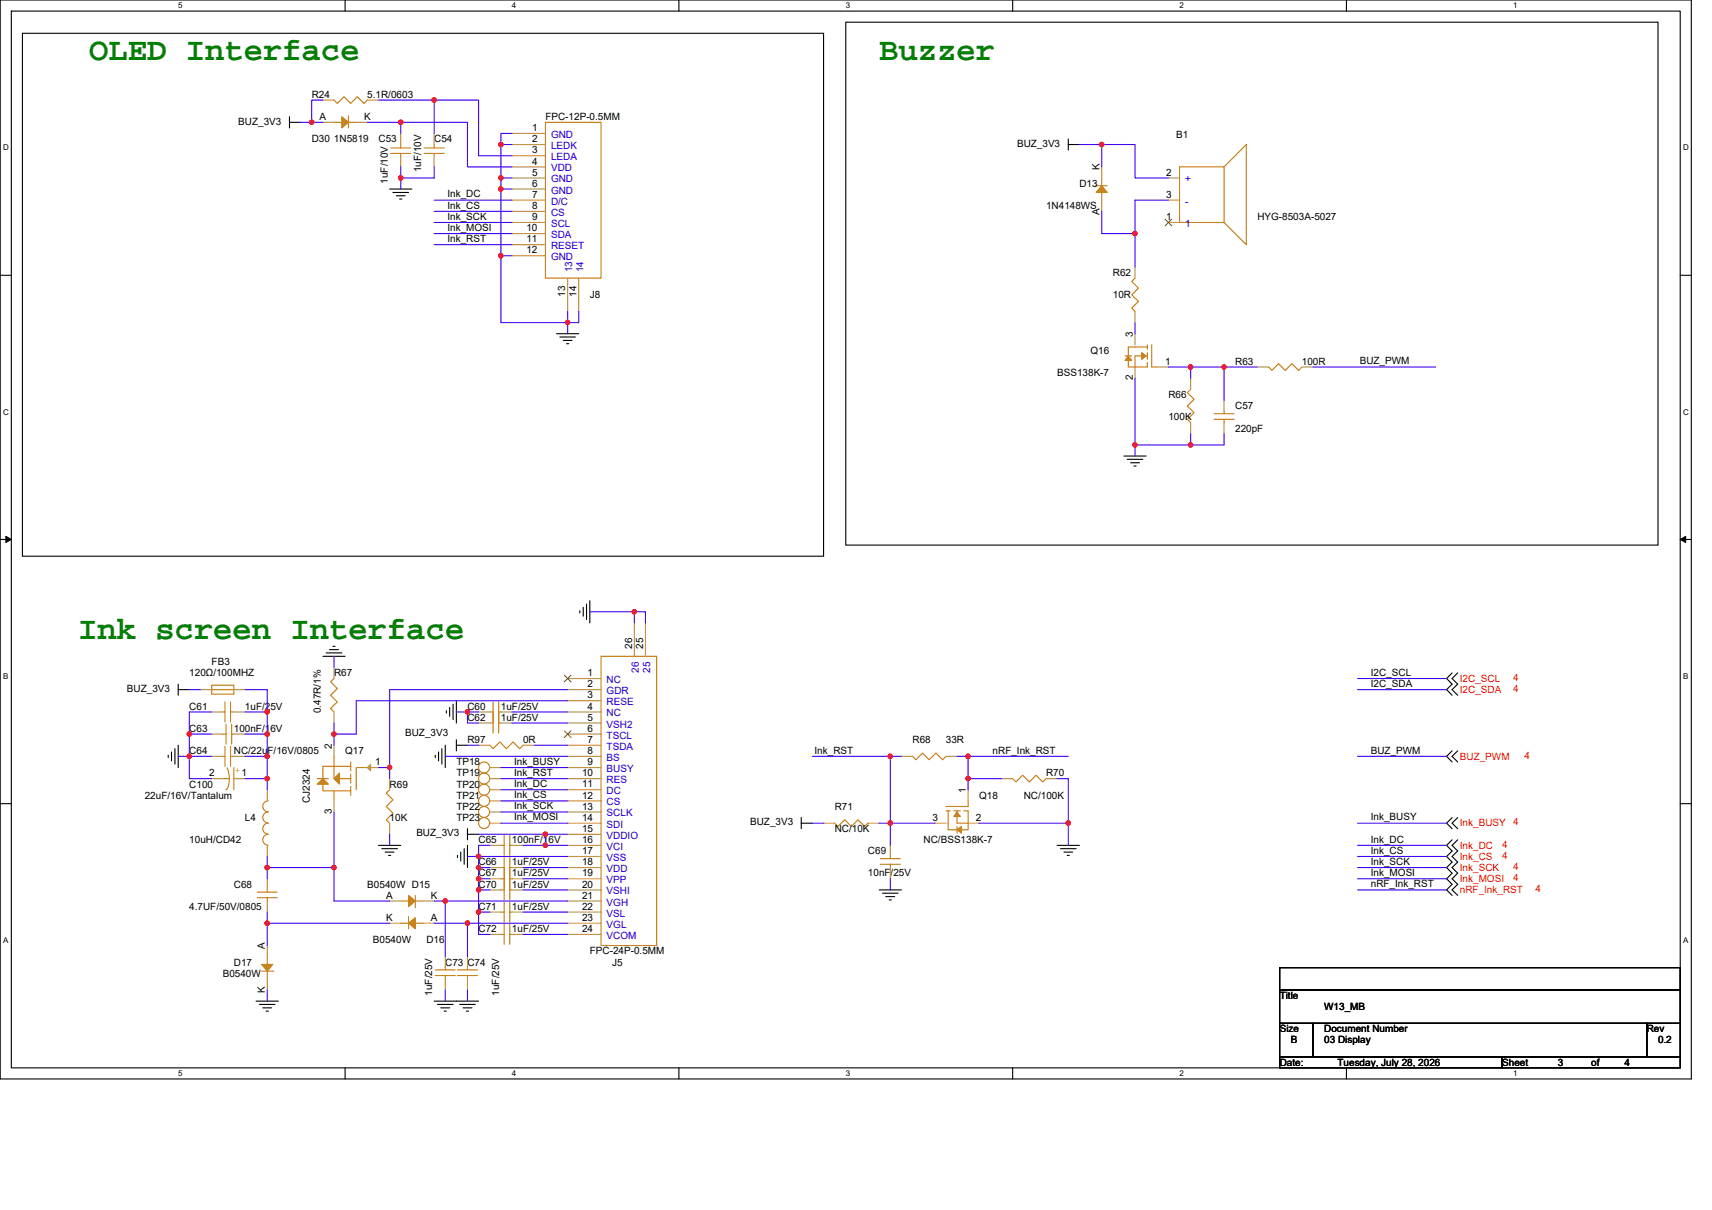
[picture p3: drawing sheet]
<svg xmlns="http://www.w3.org/2000/svg" width="297mm" height="210mm" viewBox="0 0 297 210" stroke-linecap="round" stroke-linejoin="round" font-family="sans-serif">
<path d="M0 0h293.5v187.2h-293.5zM2 1.9h289.5v183.4h-289.5z" fill="none" stroke="#000" stroke-width=".19"/>
<g fill="#fff">
<path d="M30.9 .2h.8v1.6h-.8z"/>
<path d="M30.9 185.5h.8v1.6h-.8z"/>
</g>
<path d="M59.9 0v1.9M59.9 185.3v1.9" fill="none" stroke="#000" stroke-width=".19"/>
<g fill="#fff">
<path d="M88.8 .2h.8v1.6h-.8z"/>
<path d="M88.8 185.5h.8v1.6h-.8z"/>
</g>
<path d="M117.8 0v1.9M117.8 185.3v1.9" fill="none" stroke="#000" stroke-width=".19"/>
<g fill="#fff">
<path d="M146.7 .2h.8v1.6h-.8z"/>
<path d="M146.7 185.5h.8v1.6h-.8z"/>
</g>
<path d="M175.7 0v1.9M175.7 185.3v1.9" fill="none" stroke="#000" stroke-width=".19"/>
<g fill="#fff">
<path d="M204.7 .2h.7v1.6h-.7z"/>
<path d="M204.7 185.5h.7v1.6h-.7z"/>
</g>
<path d="M233.6 0v1.9M233.6 185.3v1.9" fill="none" stroke="#000" stroke-width=".19"/>
<g fill="#fff">
<path d="M262.6 .2h.7v1.6h-.7z"/>
<path d="M262.6 185.5h.7v1.6h-.7z"/>
<path d="M.5 24.8h1v1.6h-1z"/>
<path d="M292 24.8h1v1.6h-1z"/>
<path d="M.5 70.7h1v1.5h-1z"/>
<path d="M292 70.7h1v1.5h-1z"/>
</g>
<path d="M0 47.8h2M291.5 47.8h2" fill="none" stroke="#000" stroke-width=".19"/>
<g fill="#fff">
<path d="M.5 116.5h.9v1.6h-.9z"/>
<path d="M292 116.5h.9v1.6h-.9z"/>
</g>
<path d="M0 93.6h2M291.5 93.6h2" fill="none" stroke="#000" stroke-width=".19"/>
<path d="M1 93.1l1 .5-1 .5zM291.5 93.6l1-.5v1z" fill="#000" stroke="#000" stroke-width=".17"/>
<g fill="#fff">
<path d="M.5 162.4h.9v1.5h-.9z"/>
<path d="M292 162.4h.9v1.5h-.9z"/>
</g>
<g fill="none" stroke="#000" stroke-width=".19">
<path d="M3.9 5.8h139v90.7h-139zM146.7 3.9h141v90.7h-141zM50.2 21.2h2M50.2 20.3v1.9M67.6 32.8h3.9M68.2 33.4h2.7M68.8 34h1.5M69.3 34.5h.4M185.4 25.1h1.9M185.4 24.1v2M96.6 57.9h3.8M97.1 58.5h2.7"/>
<path d="M97.7 59.1h1.5M98.3 59.6h.4M195 79.1h3.9M195.6 79.7h2.7M196.2 80.3h1.5M196.7 80.9h.4M30.9 119.7h1.9M30.9 118.7v1.9M56 113.9h3.9M56.6 113.3h2.7M57.2 112.7h1.5M57.8 112.2h.3"/>
<path d="M100.6 106v.4M101.2 105.4v1.5M101.8 104.8v2.7M102.3 104.2v3.9M251.9 116.8l-.9 1 .9 .9-.9 1 .9 .9M252.9 116.8l-1 1 1 .9-1 1 1 .9M0 139.5h2M29.2 131.1v.4M29.8 130.5v1.5M30.3 129.9v2.7M30.9 129.3v3.9M75.5 131.1v.4"/>
<path d="M76.1 130.5v1.5M76.7 129.9v2.7M77.3 129.3v3.9M77.4 123.3v.4M78 122.8v1.5M78.6 122.2v2.7M79.2 121.6v3.9M79.2 129.3h1.9M79.2 128.4v1.9M251.9 130.3l-.9 1 .9 .9M252.9 130.3l-1 1 1 .9M291.5 139.5h2"/>
<path d="M65.7 146.7h3.8M66.2 147.3h2.8M66.8 147.9h1.6M67.4 148.4h.4M79.4 148.4v.4M79.9 147.9v1.5M80.5 147.3v2.7M81.1 144.8h1.9M81.1 143.8v1.9M81.1 146.7v3.9M139 142.9h1.9M139 141.9v1.9"/>
<path d="M152.5 154.4h3.9M153.1 155h2.7M153.7 155.6h1.5M154.3 156.2h.4M183.4 146.7h3.9M184 147.3h2.7M184.6 147.9h1.5M185.2 148.4h.3M251.9 145.7l-.9 1 .9 1-.9 .9 .9 1-.9 1 .9 .9-.9 1 .9 1-.9 .9 .9 1M251.9 141.9l-.9 1 .9 .9M252.9 145.7l-1 1 1 1-1 .9 1 1-1 1 1 .9-1 1 1 1-1 .9 1 1M252.9 141.9l-1 1 1 .9"/>
<path d="M44.4 173.7h3.9M45 174.3h2.7M45.6 174.9h1.5M46.2 175.5h.4M75.9 174.3h2.7M76.5 174.9h1.5M77.1 175.5h.3M79.8 174.3h2.7M80.3 174.9h1.6M80.9 175.5h.4M83 173.7h-7.7M222 167.9h69.5v3.9h-69.5z"/>
<path d="M222 171.8h69.5v5.8h-69.5zM222 177.6h5.8v5.8h-5.8zM227.8 177.6h57.9v5.8h-57.9zM285.7 177.6h5.8v5.8h-5.8zM222 183.4h38.6v1.9h-38.6zM260.6 183.4h30.9v1.9h-30.9z"/>
</g>
<g fill="none" stroke="#cc8006" stroke-width=".19">
<path d="M58 17.4l.5 .5 1.2-1.1 1.2 1.1 1.1-1.1 1.2 1.1 .5-.5M58 21.2h1.3M60.4 21.2h1.4M60.4 20.1v2.1M67.8 25.7h3.5M67.8 26.6h3.5M69.5 26.6v.4M69.5 25.1v.6M73.6 25.7h3.5M73.6 26.6h3.5M75.3 26.6v.4M75.3 25.1v.6"/>
<path d="M94.6 21.2h9.7v27.1h-9.7zM190 32.2h2.1M191.2 30.9v1.3M191.2 33.4v1.3M204.7 29h7.7v9.6h-7.7zM212.4 29l3.8-3.9v17.4l-3.8-3.9M196.9 48.3l-.5 .5 1.1 1.2-1.1 1.2 1.1 1.1-1.1 1.2 .5 .5M199.1 59.8v.8M199.8 59.8v3.9h1M195.2 61.8h1.2M196.9 60.2h2.2M196.9 60.2h.1"/>
<path d="M196.9 60.2h-1.1v3.5h1.1M199.1 62.9v.8h-2.2M199.1 61.8h-2.2v1.9M199.1 61.2v1.2M206.6 67.6l-.6 .5 1.2 1.2-1.2 1.2 1.2 1.1-1.2 1.2 .6 .5M210.6 72.8h3.5M210.6 71.8h3.5M212.4 71.4v.4M212.4 72.8v.5M220.1 63.7l.6 .6 1.1-1.2 1.2 1.2 1.2-1.2 1.1 1.2 .6-.6M36.7 119.7h3.9M36.7 118.9h3.9v1.6h-3.9z"/>
<path d="M58 117.8l-.6 .5 1.1 1.2-1.1 1.1 1.1 1.2-1.1 1.2 .6 .5M104.3 113.9h9.6v50.2h-9.6zM38.6 135.1h1.2M38.6 131.3h.4M38.6 123.5h.4M38.6 127.4h.6M39 129.5v3.5M39 121.8v3.5M39.2 125.7v3.4M39.4 133.2a4.6 4.6 0 0 1 0 3.7l-.2 .1M40 131.3h.6M40 123.5h.6"/>
<path d="M40 129.5v3.5M40 121.8v3.5M40.2 127.4h.4M40.2 125.7v3.4M40.6 133.2v3.9M46.5 139a.96 .96 0 0 0-.9 .9 .96 .96 0 0 0 .9 1 .97 .97 0 0 0-.9 1 .97 .97 0 0 0 .9 1 .95 .95 0 0 0-.9 .9 .95 .95 0 0 0 .9 1M55.1 135.1h1.9M56 136.1v1.1h4.9M58 137.2v1.8M58 131.3v3.8M58.9 135.1h2M60.9 132.2v1.6"/>
<path d="M60.9 134.3v1.6M60.9 136.5v1.5M60.9 133h-4.9v2.1M63.7 133.2h-1.9v3.9M67.6 137.1l-.6 .5 1.2 1.2-1.2 1.2 1.2 1.1-1.2 1.2 .6 .6M85 125.5h.6M85 123.5h.6M85 129.3l.6 .6 1.1-1.1 1.2 1.1 1.1-1.1 1.2 1.1 .6-.6M85.6 123.7v3.5M85.6 121.8v3.5M86.5 123.7v3.5M86.5 121.8v3.5"/>
<path d="M86.5 125.5h.4M86.5 123.5h.4M158.3 131.3l.6 .5 1.2-1.1 1.1 1.1 1.2-1.1 1.1 1.1 .6-.5M168 139v1h-3.9M175.7 135.1l.6 .6 1.1-1.2 1.2 1.2 1.2-1.2 1.1 1.2 .6-.6M44.6 155.8h3.5M44.6 154.8h3.5M46.4 154.4v.4M46.4 155.8v.6M46.5 144.8a.95 .95 0 0 0-.9 .9 .95 .95 0 0 0 .9 1M69.5 156.4h1.4M70.9 159.1v2.1"/>
<path d="M72 156.4h1.4M72 155.4v2.1M86.9 150.6h.6M86.9 152.5h.6M86.9 154.4h.6M86.9 146.7h.6M86.9 158.3h.6M87.5 148.8v3.5M87.5 150.8v3.4M87.5 152.7v3.5M87.5 145v3.4M87.5 156.5v3.5"/>
<path d="M88.5 148.8v3.5M88.5 150.8v3.4M88.5 152.7v3.5M88.5 145v3.4M88.5 156.5v3.5M88.5 150.6h.3M88.5 152.5h.3M88.5 154.4h.3M88.5 146.7h.3M88.5 158.3h.3M144.8 142.9l.6 .5 1.2-1.1 1.1 1.1 1.2-1.1 1.1 1.1 .6-.5M152.7 150h3.5"/>
<path d="M152.7 149h3.5M154.5 148.6v.4M154.5 150v.6M164.1 140.7h.8M164.5 142.9h.1M164.5 140.7v2.2M164.5 142.9v1.1h3.5v-1.1M165.5 140.7h1.1M166 140.7v2.2h2M166 143.4v1.2M167.2 140.7h.8v2.2M45.4 168.5h2.1"/>
<path d="M46.4 168.5v1.4M46.4 166v1.4M69.5 160.2h1.4M72 160.2h1.4M75.5 169.3h3.5M75.5 168.3h3.5M77.3 167.9v.4M77.3 169.3v.6M79.4 169.3h3.4M79.4 168.3h3.4M81.1 167.9v.4M81.1 169.3v.6"/>
<path d="M86.9 162.2h.6M87.5 160.4v3.5M88.5 160.4v3.5M88.5 162.2h.3"/>
<circle cx="84" cy="137" r=".96"/>
<circle cx="84" cy="139" r=".96"/>
<circle cx="84" cy="133.2" r=".96"/>
<circle cx="84" cy="135.1" r=".96"/>
<circle cx="84" cy="142.8" r=".96"/>
<circle cx="84" cy="140.9" r=".96"/>
</g>
<g fill="none" stroke="#a84" stroke-width=".19">
<path d="M56 17.4h2M63.7 17.4h2M56 21.2h2M61.8 21.2h1.9M69.5 27v2M69.5 23.2v1.9M75.3 27v2M75.3 23.2v1.9M88.8 23.2h5.8M88.8 25.1h5.8M88.8 27h5.8M88.8 29h5.8"/>
<path d="M88.8 30.9h5.8M88.8 32.8h5.8M88.8 34.7h5.8M88.8 36.7h5.8M88.8 38.6h5.8M191.2 34.7v2M191.2 29v1.9M202.7 38.6h2M202.7 30.9h2M202.7 34.7h2M88.8 40.5h5.8M88.8 42.5h5.8"/>
<path d="M88.8 44.4h5.8M98.5 48.3v5.7M100.4 48.3v5.7M196.9 57.9v1.9M196.9 46.3v2M196.9 54v2M196.9 63.7v1.9M200.8 63.7h1.9M206.6 65.6v2M206.6 73.3v2M212.4 69.5v1.9M212.4 73.3v2"/>
<path d="M218.2 63.7h1.9M225.9 63.7h1.9M34.8 119.7h1.9M40.6 119.7h1.9M58 115.8v2M98.5 117.8h5.8M98.5 119.7h5.8M110.1 108.1v5.8M112 108.1v5.8M36.7 127.4h1.9M36.7 131.3h1.9M36.7 135.1h1.9"/>
<path d="M36.7 123.5h1.9M40.6 127.4h1.9M40.6 131.3h1.9M40.6 135.1h1.9M40.6 123.5h1.9M46.4 137.1v1.9M58 139v1.9M58 129.3v2M58 123.5v2M63.7 133.2h2M67.6 135.1v2M83 125.5h2"/>
<path d="M83 123.5h2M83 129.3h2M85 135.1h1.9M85 137.1h1.9M85 139h1.9M85 133.2h1.9M86.9 125.5h1.9M86.9 123.5h1.9M90.8 129.3h1.9M98.5 121.6h5.8M98.5 123.5h5.8M98.5 125.5h5.8"/>
<path d="M98.5 127.4h5.8M98.5 129.3h5.8M98.5 131.3h5.8M98.5 133.2h5.8M98.5 135.1h5.8M98.5 137.1h5.8M98.5 139h5.8M156.4 131.3h1.9M164.1 131.3h1.9M168 137.1v1.9M173.8 135.1h1.9M181.5 135.1h1.9"/>
<path d="M46.4 152.5v1.9M46.4 156.4v1.9M46.4 146.7v1.9M67.6 142.9v1.9M67.6 156.4h1.9M73.4 156.4h1.9M85 150.6h1.9M85 152.5h1.9M85 154.4h1.9M85 146.7h1.9M85 158.3h1.9M85 140.9h1.9"/>
<path d="M85 142.9h1.9M88.8 150.6h2M88.8 152.5h2M88.8 154.4h2M88.8 146.7h2M88.8 158.3h2M98.5 140.9h5.8M98.5 142.9h5.8M98.5 144.8h5.8M98.5 146.7h5.8M98.5 148.6h5.8M98.5 150.6h5.8"/>
<path d="M98.5 152.5h5.8M98.5 154.4h5.8M98.5 156.4h5.8M98.5 158.3h5.8M142.9 142.9h1.9M150.6 142.9h1.9M154.5 146.7v1.9M154.5 150.6v1.9M162.2 142.9h1.9M168 142.9h1.9M46.4 164.1v1.9M46.4 169.9v1.9"/>
<path d="M67.6 160.2h1.9M73.4 160.2h1.9M77.3 166v1.9M77.3 169.9v1.9M81.1 166v1.9M81.1 169.9v1.9M85 162.2h1.9M88.8 162.2h2M98.5 160.2h5.8M98.5 162.2h5.8"/>
</g>
<g fill="#cc8006" stroke="#cc8006" stroke-width=".19">
<path d="M70.9 160.2l1.1-.9v1.9z" fill-rule="evenodd"/>
<path d="M45.4 167.4h1.9l-.9 1.1z" fill-rule="evenodd"/>
<path d="M59.3 20.3l1.1 .9-1.1 1z" fill-rule="evenodd"/>
<path d="M58.9 134.2v1.9l-.9-1z" fill-rule="evenodd"/>
<path d="M55.1 136.1l.9-1 1 1z" fill-rule="evenodd"/>
<path d="M195.8 61.8l.6 .7h-1.2z" fill-rule="evenodd"/>
<path d="M198.1 61.2l.8 .6-.8 .6z" fill-rule="evenodd"/>
<path d="M191.2 32.2l.9 1.2h-1.9z" fill-rule="evenodd"/>
<path d="M70.9 155.4l1.1 1-1.1 .9z" fill-rule="evenodd"/>
<path d="M166 144l.8-.6v1.2z" fill-rule="evenodd"/>
<path d="M166 140.9l.6 .8h-1.1z" fill-rule="evenodd"/>
</g>
<path d="M202.2 38l1.1 1.2M203.3 38l-1.2 1.2M97.9 117.2l1.2 1.1M99.1 117.2l-1.2 1.1M97.9 126.8l1.2 1.2M99.1 126.8l-1.2 1.2" fill="none" stroke="#804000" stroke-width=".17"/>
<path d="M63.7 133.2l.6-.6v1.2z" fill="#a84" stroke="#a84" stroke-width=".19"/>
<g fill="none" stroke="#4200ff" stroke-width=".19">
<path d="M56 17.4h-1.9v3.8M65.7 17.4h9.6M75.3 17.4h7.7v9.6h5.8M75.3 17.4v5.8M52.2 21.2h1.9M54.1 21.2h1.9M63.7 21.2h5.8M69.5 29v1.9M69.5 21.2v2M69.5 30.9v1.9M69.5 21.2h11.6v7.8h7.7M75.3 29v1.9h-5.8"/>
<path d="M75.3 34.7h13.5M75.3 36.7h13.5M75.3 38.6h13.5M86.9 30.9v1.9M86.9 30.9h1.9M88.8 32.8h-1.9v11.6M88.8 23.2h-1.9v1.9M88.8 25.1h-1.9v5.8M187.3 25.1h3.9M191.2 25.1v3.9M191.2 25.1h5.7v5.8h5.8M191.2 36.7v3.8h5.7"/>
<path d="M202.7 34.7h-5.8v11.6M75.3 42.5h13.5M75.3 40.5h13.5M88.8 44.4h-1.9v11.6h11.6M98.5 54v2M98.5 56v1.9M100.4 54v2h-1.9M196.9 56v1.9M196.9 65.6v11.6M196.9 77.2h9.7M196.9 77.2v1.9M202.7 63.7h3.9"/>
<path d="M206.6 75.3v1.9M206.6 63.7v1.9M206.6 63.7h5.8M212.4 75.3v1.9h-5.8M212.4 63.7v5.8M212.4 63.7h5.8M227.8 63.7h21.3M32.8 119.7h2M42.5 119.7h3.9v3.8M58 113.9v1.9M98.5 119.7h-30.9v13.5M102.3 106.2h7.8v1.9"/>
<path d="M110.1 106.2h1.9v1.9M235.5 117.8h15.5M235.5 119.7h15.5M30.9 131.3h1.9M32.8 131.3h3.9M32.8 127.4v3.9M32.8 127.4h3.9M32.8 131.3v3.8h3.9M36.7 123.5h-3.9v3.9M42.5 131.3h3.9M42.5 123.5h3.9M42.5 127.4h3.9"/>
<path d="M42.5 135.1h3.9M46.4 131.3v3.8M46.4 123.5v3.9M46.4 127.4v3.9M46.4 135.1v2M58 127.4v1.9M58 125.5v1.9M65.7 133.2h1.9M67.6 133.2v1.9M77.3 131.3h21.2M79.2 123.5h1.9M81.1 123.5v2h1.9"/>
<path d="M81.1 123.5h1.9M81.1 129.3h1.9M86.9 133.2h11.6M86.9 135.1h11.6M86.9 137.1h11.6M86.9 139h11.6M88.8 123.5h9.7M88.8 125.5h9.7M92.7 129.3h5.8M98.5 121.6h-36.7v5.8h-3.8M140.9 131.3h13.6M154.5 131.3v11.6"/>
<path d="M154.5 131.3h1.9M166 131.3h2M168 131.3v3.8M168 135.1v2M168 135.1h5.8M168 131.3h17.4M183.4 135.1h2v11.6M235.5 131.3h15.5M46.4 150.6v1.9M46.4 150.6h11.6M46.4 148.6v2M46.4 158.3v1.9"/>
<path d="M58 150.6v5.8h9.6M58 140.9v9.7M67.6 144.8v1.9M75.3 156.4h2M77.3 156.4h21.2M77.3 156.4v9.6M81.1 148.6h1.9M83 148.6v2M83 148.6h15.5M83 154.4v3.9h2M83 144.8h11.6M83 150.6h2"/>
<path d="M83 150.6v1.9h2M83 152.5v1.9h2M83 158.3v3.9h2M85 146.7h-2v1.9M86.9 140.9h11.6M86.9 142.9h11.6M90.8 150.6h7.7M90.8 152.5h7.7M90.8 154.4h7.7M90.8 158.3h7.7M90.8 146.7h3.8M94.6 146.7h3.9"/>
<path d="M94.6 144.8v1.9M94.6 144.8h3.9M140.9 142.9h2M152.5 142.9h2M154.5 142.9h7.7M154.5 152.5v1.9M154.5 142.9v3.8M169.9 142.9h15.5M235.5 142.9h15.5M235.5 146.7h15.5M235.5 148.6h15.5M235.5 150.6h15.5"/>
<path d="M235.5 152.5h15.5M235.5 154.4h15.5M46.4 171.8v1.9M46.4 160.2h21.2M46.4 160.2v3.9M75.3 160.2h5.8M77.3 171.8v1.9M81.1 160.2v5.8M81.1 160.2h17.4M81.1 171.8v1.9M90.8 162.2h7.7"/>
</g>
<g fill="#f00" stroke="#f00" stroke-width=".19">
<circle cx="32.8" cy="127.4" r=".38"/>
<circle cx="57.9" cy="127.4" r=".38"/>
<circle cx="46.4" cy="135.1" r=".38"/>
<circle cx="46.4" cy="123.5" r=".38"/>
<circle cx="46.4" cy="131.3" r=".38"/>
<circle cx="46.4" cy="127.4" r=".38"/>
<circle cx="46.4" cy="150.6" r=".38"/>
<circle cx="46.4" cy="160.2" r=".38"/>
<circle cx="81.1" cy="123.5" r=".38"/>
<circle cx="154.5" cy="131.3" r=".38"/>
<circle cx="185.3" cy="142.8" r=".38"/>
<circle cx="168" cy="135.1" r=".38"/>
<circle cx="168" cy="131.3" r=".38"/>
<circle cx="67.6" cy="133.2" r=".38"/>
<circle cx="57.9" cy="150.6" r=".38"/>
<circle cx="94.6" cy="144.8" r=".38"/>
<circle cx="94.6" cy="146.7" r=".38"/>
<circle cx="83" cy="150.6" r=".38"/>
<circle cx="83" cy="148.6" r=".38"/>
<circle cx="83" cy="152.5" r=".38"/>
<circle cx="83" cy="158.3" r=".38"/>
<circle cx="83" cy="154.4" r=".38"/>
<circle cx="196.9" cy="40.5" r=".38"/>
<circle cx="191.1" cy="25.1" r=".38"/>
<circle cx="77.2" cy="156.3" r=".38"/>
<circle cx="81.1" cy="160.2" r=".38"/>
<circle cx="196.9" cy="77.2" r=".38"/>
<circle cx="206.6" cy="77.2" r=".38"/>
<circle cx="206.6" cy="63.7" r=".38"/>
<circle cx="212.4" cy="63.7" r=".38"/>
<circle cx="154.5" cy="142.8" r=".38"/>
<circle cx="32.8" cy="131.3" r=".38"/>
<circle cx="110" cy="106.2" r=".38"/>
<circle cx="98.5" cy="56" r=".38"/>
<circle cx="54.1" cy="21.2" r=".38"/>
<circle cx="86.9" cy="32.8" r=".38"/>
<circle cx="86.9" cy="25.1" r=".38"/>
<circle cx="86.9" cy="30.9" r=".38"/>
<circle cx="75.3" cy="17.4" r=".38"/>
<circle cx="69.5" cy="21.2" r=".38"/>
<circle cx="86.9" cy="44.4" r=".38"/>
<circle cx="69.5" cy="30.9" r=".38"/>
</g>
<g font-size="5.6" fill="#008000">
<text x="15.5" y="10.4">OLED Interface</text>
<text x="152.5" y="10.4">Buzzer</text>
<text x="13.5" y="110.8">Ink screen Interface</text>
</g>
<g font-size="1.7">
<text x="54.1" y="17">R24</text>
<text x="63.7" y="17">5.1R/0603</text>
<text x="41.3" y="21.6">BUZ_3V3</text>
<text x="55.4" y="20.8">A</text>
<text x="63.2" y="20.8">K</text>
<text x="92.3" y="22.8">1</text>
<text x="94.6" y="20.8">FPC-12P-0.5MM</text>
<text x="204.1" y="23.9">B1</text>
<text x="54.1" y="24.7">D30 1N5819</text>
<text x="65.7" y="24.7">C53</text>
<text x="73.1" y="29.9" transform="rotate(-90 73.1 29.9)">1uF/10V</text>
<text x="75.3" y="24.7">C54</text>
<text x="92.3" y="24.7">2</text>
<text x="92.3" y="26.6">3</text>
<text x="92.3" y="28.6">4</text>
<text x="176.5" y="25.5">BUZ_3V3</text>
<text x="190.8" y="29.5" transform="rotate(-90 190.8 29.5)">K</text>
<text x="67.3" y="31.9" transform="rotate(-90 67.3 31.9)">1uF/10V</text>
<text x="77.6" y="34.2">Ink_DC</text>
<text x="92.3" y="30.5">5</text>
<text x="92.3" y="32.4">6</text>
<text x="92.3" y="34.3">7</text>
<text x="187.3" y="32.4">D13</text>
<text x="202.3" y="30.5">2</text>
<text x="202.3" y="34.3">3</text>
<text x="77.6" y="42">Ink_RST</text>
<text x="77.6" y="36.2">Ink_CS</text>
<text x="77.6" y="38.1">Ink_SCK</text>
<text x="77.6" y="40">Ink_MOSI</text>
<text x="91.3" y="40.1">10</text>
<text x="92.3" y="36.3">8</text>
<text x="92.3" y="38.2">9</text>
<text x="181.5" y="36.3">1N4148WS</text>
<text x="190.8" y="37.2" transform="rotate(-90 190.8 37.2)">A</text>
<text x="202.3" y="38.2">1</text>
<text x="218.2" y="38.2">HYG-8503A-5027</text>
<text x="91.3" y="42.1">11</text>
<text x="91.3" y="44">12</text>
<text x="193.1" y="47.9">R62</text>
<text x="98.1" y="51.5" transform="rotate(-90 98.1 51.5)">13</text>
<text x="100" y="51.5" transform="rotate(-90 100 51.5)">14</text>
<text x="102.3" y="51.7">J8</text>
<text x="193.1" y="51.7">10R</text>
<text x="196.5" y="58.5" transform="rotate(-90 196.5 58.5)">3</text>
<text x="183.4" y="65.2">BSS138K-7</text>
<text x="189.2" y="61.4">Q16</text>
<text x="196.5" y="66" transform="rotate(-90 196.5 66)">2</text>
<text x="202.2" y="63.3">1</text>
<text x="214.3" y="63.3">R63</text>
<text x="225.9" y="63.3">100R</text>
<text x="235.9" y="63.2">BUZ_PWM</text>
<text x="202.7" y="69.1">R66</text>
<text x="214.3" y="71">C57</text>
<text x="202.7" y="73">100K</text>
<text x="214.3" y="74.9">220pF</text>
<text x="109.7" y="112.5" transform="rotate(-90 109.7 112.5)">26</text>
<text x="111.6" y="112.5" transform="rotate(-90 111.6 112.5)">25</text>
<text x="32.8" y="117.4">120Ω/100MHZ</text>
<text x="36.7" y="115.4">FB3</text>
<text x="58" y="117.4">R67</text>
<text x="102" y="117.3">1</text>
<text x="102" y="119.3">2</text>
<text x="237.8" y="117.3">I2C_SCL</text>
<text x="237.8" y="119.2">I2C_SDA</text>
<text x="22" y="120.1">BUZ_3V3</text>
<text x="32.8" y="123.1">C61</text>
<text x="42.5" y="123.1">1uF/25V</text>
<text x="55.7" y="123.7" transform="rotate(-90 55.7 123.7)">0.47R/1%</text>
<text x="81.1" y="125.1">C62</text>
<text x="81.1" y="123.1">C60</text>
<text x="86.9" y="125.1">1uF/25V</text>
<text x="86.9" y="123.1">1uF/25V</text>
<text x="102" y="121.2">3</text>
<text x="102" y="123.1">4</text>
<text x="102" y="125.1">5</text>
<text x="32.8" y="127">C63</text>
<text x="32.8" y="130.9">C64</text>
<text x="40.6" y="127">100nF/16V</text>
<text x="40.6" y="130.9">NC/22uF/16V/0805</text>
<text x="57.5" y="129.9" transform="rotate(-90 57.5 129.9)">2</text>
<text x="59.9" y="130.9">Q17</text>
<text x="70.3" y="127.8">BUZ_3V3</text>
<text x="81.1" y="128.9">R97</text>
<text x="90.8" y="128.9">0R</text>
<text x="102" y="127">6</text>
<text x="102" y="128.9">7</text>
<text x="102" y="130.9">8</text>
<text x="141.3" y="130.8">Ink_RST</text>
<text x="158.3" y="128.9">R68</text>
<text x="164.1" y="128.9">33R</text>
<text x="172.2" y="130.8">nRF_Ink_RST</text>
<text x="237.8" y="130.8">BUZ_PWM</text>
<text x="32.8" y="136.7">C100</text>
<text x="36.3" y="134.7">2</text>
<text x="41.9" y="134.7">1</text>
<text x="65.1" y="132.8">1</text>
<text x="67.6" y="136.7">R69</text>
<text x="79.2" y="134.7">TP19</text>
<text x="79.2" y="136.7">TP20</text>
<text x="79.2" y="132.8">TP18</text>
<text x="89.2" y="132.7">Ink_BUSY</text>
<text x="89.2" y="134.6">Ink_RST</text>
<text x="89.2" y="136.6">Ink_DC</text>
<text x="101" y="134.7">10</text>
<text x="101" y="136.7">11</text>
<text x="102" y="132.8">9</text>
<text x="167.6" y="137.6" transform="rotate(-90 167.6 137.6)">1</text>
<text x="181.5" y="134.7">R70</text>
<text x="25.1" y="138.6">22uF/16V/Tantalum</text>
<text x="42.5" y="142.5">L4</text>
<text x="53.8" y="139.4" transform="rotate(-90 53.8 139.4)">CJ2324</text>
<text x="57.5" y="141.3" transform="rotate(-90 57.5 141.3)">3</text>
<text x="67.6" y="142.5">10K</text>
<text x="79.2" y="138.6">TP21</text>
<text x="79.2" y="140.5">TP22</text>
<text x="79.2" y="142.5">TP23</text>
<text x="89.2" y="138.5">Ink_CS</text>
<text x="89.2" y="140.4">Ink_SCK</text>
<text x="89.2" y="142.4">Ink_MOSI</text>
<text x="101" y="138.6">12</text>
<text x="101" y="140.5">13</text>
<text x="101" y="142.5">14</text>
<text x="130.2" y="143.2">BUZ_3V3</text>
<text x="144.8" y="140.5">R71</text>
<text x="161.8" y="142.5">3</text>
<text x="169.3" y="142.5">2</text>
<text x="169.9" y="138.6">Q18</text>
<text x="177.6" y="138.6">NC/100K</text>
<text x="237.8" y="142.4">Ink_BUSY</text>
<text x="32.8" y="146.3">10uH/CD42</text>
<text x="72.2" y="145.2">BUZ_3V3</text>
<text x="83" y="146.3">C65</text>
<text x="88.8" y="146.3">100nF/16V</text>
<text x="101" y="144.4">15</text>
<text x="101" y="146.3">16</text>
<text x="101" y="148.2">17</text>
<text x="144.8" y="144.4">NC/10K</text>
<text x="150.6" y="148.3">C69</text>
<text x="160.2" y="146.3">NC/BSS138K-7</text>
<text x="237.8" y="146.2">Ink_DC</text>
<text x="237.8" y="148.1">Ink_CS</text>
<text x="40.6" y="154.1">C68</text>
<text x="63.7" y="154.1">B0540W D15</text>
<text x="67" y="156">A</text>
<text x="74.7" y="156">K</text>
<text x="83" y="150.2">C66</text>
<text x="83" y="152.1">C67</text>
<text x="83" y="154.1">C70</text>
<text x="88.8" y="150.2">1uF/25V</text>
<text x="88.8" y="152.1">1uF/25V</text>
<text x="88.8" y="154.1">1uF/25V</text>
<text x="101" y="150.2">18</text>
<text x="101" y="152.1">19</text>
<text x="101" y="154">20</text>
<text x="101" y="156">21</text>
<text x="150.6" y="152.1">10nF/25V</text>
<text x="237.8" y="150.1">Ink_SCK</text>
<text x="237.8" y="152">Ink_MOSI</text>
<text x="237.8" y="153.9">nRF_Ink_RST</text>
<text x="32.8" y="157.9">4.7UF/50V/0805</text>
<text x="67" y="159.8">K</text>
<text x="74.7" y="159.8">A</text>
<text x="83" y="161.8">C72</text>
<text x="83" y="157.9">C71</text>
<text x="88.8" y="161.8">1uF/25V</text>
<text x="88.8" y="157.9">1uF/25V</text>
<text x="101" y="157.9">22</text>
<text x="101" y="159.8">23</text>
<text x="101" y="161.8">24</text>
<text x="40.6" y="167.6">D17</text>
<text x="46" y="164.7" transform="rotate(-90 46 164.7)">A</text>
<text x="64.7" y="163.7">B0540W</text>
<text x="74" y="163.7">D16</text>
<text x="77.3" y="167.6">C73 C74</text>
<text x="102.3" y="165.6">FPC-24P-0.5MM</text>
<text x="106.2" y="167.6">J5</text>
<text x="38.6" y="169.5">B0540W</text>
<text x="46" y="172.4" transform="rotate(-90 46 172.4)">K</text>
<text x="75" y="172.8" transform="rotate(-90 75 172.8)">1uF/25V</text>
<text x="86.6" y="172.8" transform="rotate(-90 86.6 172.8)">1uF/25V</text>
<text x="222" y="173.4">Title</text>
<text x="222" y="179.1">Size</text>
<text x="229.8" y="179.1">Document Number</text>
<text x="229.8" y="175.3">W13_MB</text>
<text x="285.7" y="179.1">Rev</text>
<text x="222" y="184.9">Date:</text>
<text x="224" y="181.1">B</text>
<text x="229.8" y="181.1">03 Display</text>
<text x="232.1" y="184.9">Tuesday, July 28, 2026</text>
<text x="260.6" y="184.9">Sheet</text>
<text x="270.3" y="184.9">3</text>
<text x="276.1" y="184.9">of</text>
<text x="281.9" y="184.9">4</text>
<text x="287.7" y="181.1">0.2</text>
</g>
<g font-size="1.7" fill="#00c">
<text x="95.6" y="23.9">GND</text>
<text x="95.6" y="25.9">LEDK</text>
<text x="95.6" y="27.8">LEDA</text>
<text x="95.6" y="29.7">VDD</text>
<text x="95.6" y="31.7">GND</text>
<text x="95.6" y="33.6">GND</text>
<text x="95.6" y="35.5">D/C</text>
<text x="205.6" y="31.7">+</text>
<text x="205.6" y="35.5">-</text>
<text x="95.6" y="37.5">CS</text>
<text x="95.6" y="39.4">SCL</text>
<text x="95.6" y="41.3">SDA</text>
<text x="205.6" y="39.4">1</text>
<text x="95.6" y="43.2">RESET</text>
<text x="95.6" y="45.2">GND</text>
<text x="99.3" y="47.3" transform="rotate(-90 99.3 47.3)">13</text>
<text x="101.2" y="47.3" transform="rotate(-90 101.2 47.3)">14</text>
<text x="105.3" y="118.5">NC</text>
<text x="110.9" y="116.8" transform="rotate(-90 110.9 116.8)">26</text>
<text x="112.8" y="116.8" transform="rotate(-90 112.8 116.8)">25</text>
<text x="105.3" y="120.5">GDR</text>
<text x="105.3" y="122.4">RESE</text>
<text x="105.3" y="124.3">NC</text>
<text x="105.3" y="126.3">VSH2</text>
<text x="105.3" y="128.2">TSCL</text>
<text x="105.3" y="130.1">TSDA</text>
<text x="105.3" y="132">BS</text>
<text x="105.3" y="134">BUSY</text>
<text x="105.3" y="135.9">RES</text>
<text x="105.3" y="137.8">DC</text>
<text x="105.3" y="139.8">CS</text>
<text x="105.3" y="141.7">SCLK</text>
<text x="105.3" y="143.6">SDI</text>
<text x="105.3" y="145.6">VDDIO</text>
<text x="105.3" y="147.5">VCI</text>
<text x="105.3" y="149.4">VSS</text>
<text x="105.3" y="151.3">VDD</text>
<text x="105.3" y="153.3">VPP</text>
<text x="105.3" y="155.2">VSHI</text>
<text x="105.3" y="157.1">VGH</text>
<text x="105.3" y="159.1">VSL</text>
<text x="105.3" y="161">VGL</text>
<text x="105.3" y="162.9">VCOM</text>
</g>
<g font-size="1.7" fill="#f00">
<text x="253.3" y="118.3">I2C_SCL</text>
<text x="262.6" y="118.1">4</text>
<text x="253.3" y="120.3">I2C_SDA</text>
<text x="262.6" y="120.1">4</text>
<text x="253.3" y="131.8">BUZ_PWM</text>
<text x="264.5" y="131.7">4</text>
<text x="253.3" y="143.4">Ink_BUSY</text>
<text x="262.6" y="143.2">4</text>
<text x="253.3" y="149.2">Ink_CS</text>
<text x="253.3" y="147.3">Ink_DC</text>
<text x="260.6" y="149">4</text>
<text x="260.6" y="147.1">4</text>
<text x="253.3" y="151.2">Ink_SCK</text>
<text x="253.3" y="153.1">Ink_MOSI</text>
<text x="253.3" y="155">nRF_Ink_RST</text>
<text x="262.6" y="151">4</text>
<text x="262.6" y="152.9">4</text>
<text x="266.4" y="154.8">4</text>
</g>
<text font-size="1.7" fill="#cc8006" x="40.8" y="134.2">+</text>
<g font-size="1.4">
<text x="30.9" y="1.5">5</text>
<text x="88.8" y="1.5">4</text>
<text x="146.7" y="1.5">3</text>
<text x="204.7" y="1.5">2</text>
<text x="262.6" y="1.5">1</text>
<text x=".5" y="26.1">D</text>
<text x="292" y="26.1">D</text>
<text x=".5" y="71.9">C</text>
<text x="292" y="71.9">C</text>
<text x=".5" y="117.8">B</text>
<text x="292" y="117.8">B</text>
<text x=".5" y="163.6">A</text>
<text x="292" y="163.6">A</text>
<text x="30.9" y="186.8">5</text>
<text x="88.8" y="186.8">4</text>
<text x="146.7" y="186.8">3</text>
<text x="204.7" y="186.8">2</text>
<text x="262.6" y="186.8">1</text>
</g>
</svg>
